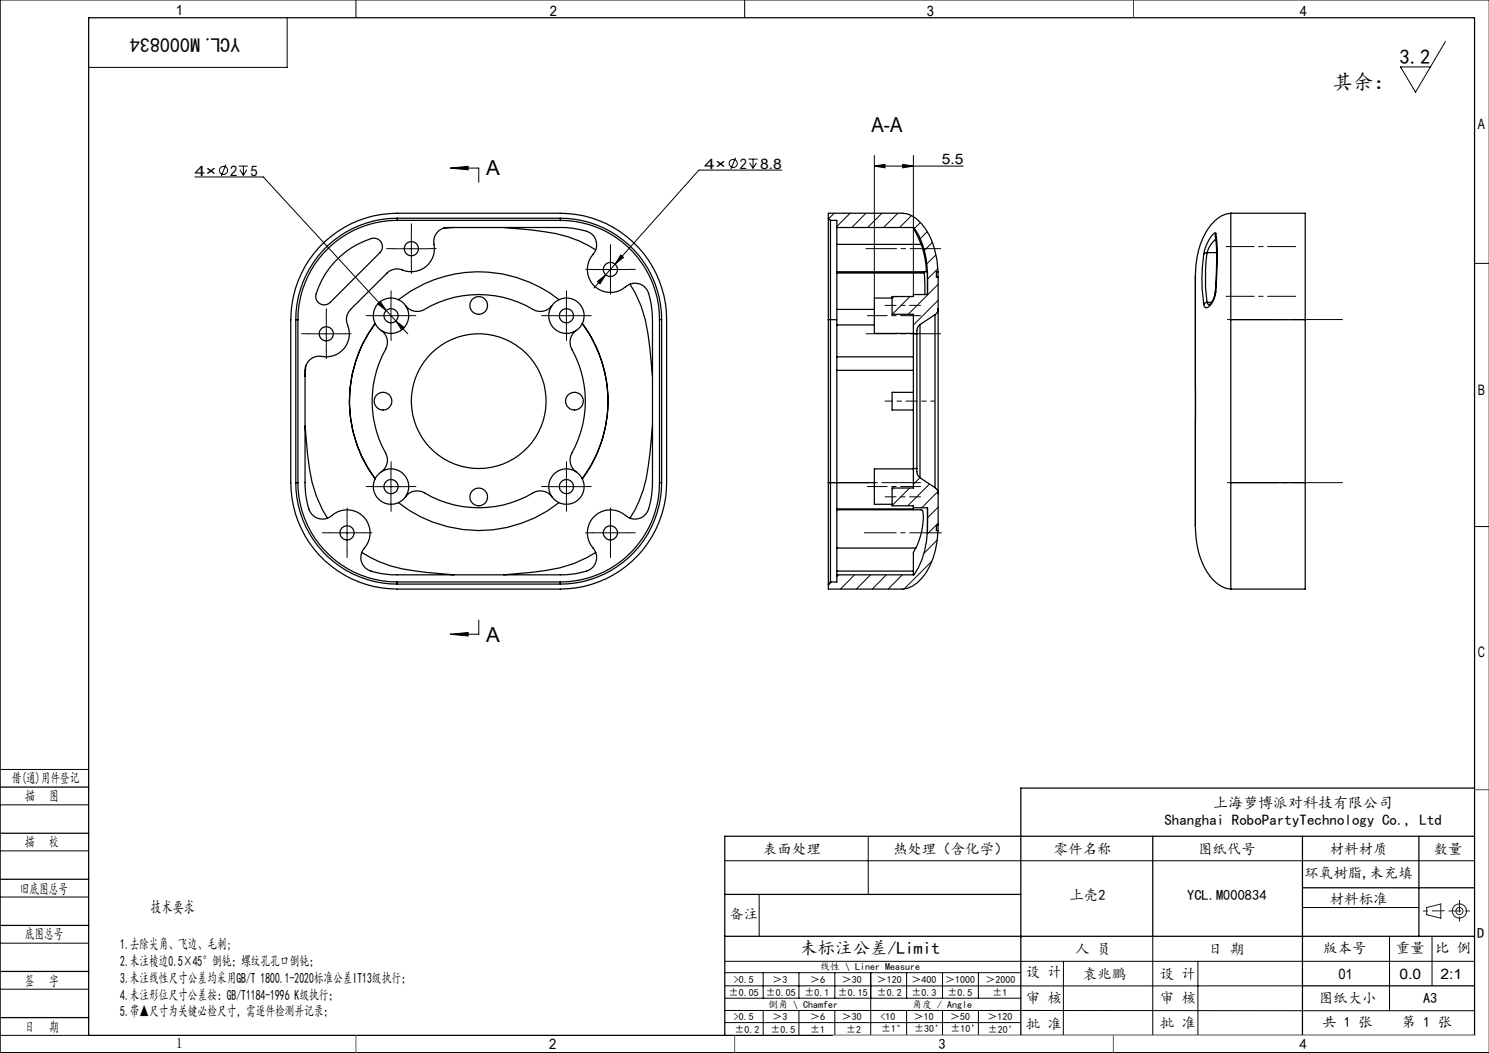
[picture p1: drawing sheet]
<svg xmlns="http://www.w3.org/2000/svg" width="420mm" height="297mm" viewBox="0 0 420 297" stroke-linecap="round" stroke-linejoin="round" font-family="sans-serif">
<g fill="none" stroke="#000" stroke-width=".28">
<path d="M100.4 0v5M210 0v5M420 0h-419.9v297h419.9M81 5v14h-56M407.7 11.7l-8.4 14.3-4.3-7.1h8.5M55 49.9h19.3l34.6 37.7M63.7 46.4l-1.3 3.3M67.3 46.8h2.6M67.7 47.9l1 1.6M68.7 46.8v2.7M69.6 47.9l-.9 1.6M127 47.4h8v4"/>
<path d="M127 47.4l5-.5v1zM207.5 44.5l-1.3 3.2M211.1 44.9h2.6M211.4 45.9l1 1.6M212.4 44.9v2.6M213.4 45.9l-1 1.6M220.5 48h-23.4l-23.6 26.5M246.6 46.8l3-.4v.9zM246.6 46.8h25.1M246.6 43.8v40.3M254.6 46.4l3 .4-3 .5zM257.6 43.8v39.3"/>
<path d="M111 70.2h10M116 65.2v9.9M167.2 76h10M168.5 79.4l2.4-1.9-1.7 2.6zM170.9 77.5l-3.4 3.7M172.2 71v10M173.5 74.5l-2.6 3M175.1 71.9l.8 .7-2.4 1.9zM235.3 60.1l-1.5 1.6M239.8 60.1l-3.8 3.8M244.3 60.1l-4 4.1M248.7 60.1l-3.9 4.1"/>
<path d="M253.3 60.1l-4.1 4.1M257 60.9l-3.2 3.3M259.6 62.8l-1.6 1.6M261.5 65.4l-2 1.9M263 68.4l-2.3 2.3M264 71.9l-2.6 2.6M264.5 75.8l-2.9 2.9M415.9 74.3h4.1M87 94.2h10M92 89.1v10.1M105.3 89h10M106.5 85.7l.8-.6 1.6 2.5z"/>
<path d="M108.9 87.6l6.1 6.6M110.3 84.1v9.9M111.7 90.5l2.4 1.9-.8 .7zM154.8 89h10M159.8 84.1v9.9M252.2 83.6l-.6 .6M256.7 83.6l-5 5M264.6 80.2l-8.4 8.4M264.6 84.7l-7 7M105.3 137.3h10M110.3 132.3v9.9M154.8 137.3h10"/>
<path d="M159.8 132.3v9.9M252.1 137.7l-.5 .4M256.6 137.7l-5 4.9M259.5 134.7l-1.9 1.9M262.2 136.5l-6.2 6.2M264.5 138.6l-4.5 4.6M92.9 150.3h10M97.9 145.3v10M167.2 150.3h10M172.2 145.3v10M262.9 158.3l-7.9 7.8M264.4 152.3l-3.8 3.8"/>
<path d="M264.6 143l-3 3M264.6 147.6l-3.1 3M415.9 148.5h4.1M127 178.9l5-.5v1zM135 174.9v4h-8M234.6 164.1l-1 1M236.6 162.1l-.6 .6M241.1 162.1l-4 4.1M245.5 162.1l-4 4.1M250 162.1l-4 4.1M254.5 162.1l-4 4.1M0 217h25"/>
<path d="M0 227h25M0 240h25M244.9 236v16.3M0 253h25M204.4 242.8h211.5M214.1 252.4v11.8M367.4 256h32.8M0 266h25M0 279h25M204.4 271.1h211.5M204.4 278.1h163M204.4 274.4h83.5"/>
<path d="M215.3 274.4v7.1M225.4 274.4v7.1M235.5 274.4v7.1M245.6 274.4v17.6M255.7 274.4v7.1M265.9 274.4v7.1M276 274.4v7.1M300 271.1l-.1 21M325.2 264.1v27.9M337.9 271.1v20.9M391.9 264.1v21M403.9 264.1v14"/>
<path d="M0 292h25M204.4 285l211.5 .1M204.4 288.4h83.5M204.5 281.5h83.5M215.3 285v7M225.4 285v7M235.5 285v7M255.7 285v7M265.9 285v7M276 285v7M287.9 292h128"/>
<circle cx="63.1" cy="48.1" r="1.15"/>
<circle cx="206.8" cy="46.1" r="1.15"/>
</g>
<g fill="none" stroke="#191924" stroke-width=".28">
<path d="M402.4 256l4-1v4l-4-1z"/>
<circle cx="411.7" cy="257" r="1"/>
<circle cx="411.7" cy="257" r="2"/>
</g>
<path d="M263.6 113.1h-6" fill="none" stroke="#000" stroke-width=".28" stroke-dasharray="30.5 1.3 1.3 1.3" stroke-dashoffset="29.4"/>
<path d="M249.6 86.1h10M249.6 140.1h10" fill="none" stroke="#000" stroke-width=".28" stroke-dasharray="30.5 1.3 1.3 1.3" stroke-dashoffset="27.4"/>
<path d="M265.3 70.1h-21.1" fill="none" stroke="#000" stroke-width=".28" stroke-dasharray="30.5 1.3 1.3 1.3" stroke-dashoffset="21.8"/>
<path d="M259.6 136.1h-25.6" fill="none" stroke="#000" stroke-width=".28" stroke-dasharray="30.5 1.3 1.3 1.3" stroke-dashoffset="19.6"/>
<path d="M265.6 150.3h-21.8" fill="none" stroke="#000" stroke-width=".28" stroke-dasharray="30.5 1.3 1.3 1.3" stroke-dashoffset="21.5"/>
<path d="M265.3 94.1h-21" fill="none" stroke="#000" stroke-width=".28" stroke-dasharray="30.5 1.3 1.3 1.3" stroke-dashoffset="21.9"/>
<path d="M259.6 89h-15M259.6 137.2h-15" fill="none" stroke="#000" stroke-width=".28" stroke-dasharray="30.5 1.3 1.3 1.3" stroke-dashoffset="24.9"/>
<path d="M249.6 113.1h8" fill="none" stroke="#000" stroke-width=".28" stroke-dasharray="30.5 1.3 1.3 1.3" stroke-dashoffset="28.4"/>
<g fill="none" stroke="#000" stroke-width=".28" stroke-dasharray="30.5 1.3 1.3 1.3">
<path d="M111.1 70.1h-2M116.1 65.1v-2M116.1 75.1v2M121.1 70.1h2M167.2 76h-2M172.2 71v-2M177.2 76h2M87.1 94.1h-2M92.1 89.1v-2M92.1 99.1v2M97.1 94.1h2M105.3 89h-2"/>
<path d="M110.3 84v-2M110.3 94v2M115.3 89h2M154.8 89h-2M159.8 84v-2M159.8 94v2M164.8 89h2M172.2 81v2M105.3 137.2h-2M110.3 132.2v-2M115.3 137.2h2M154.8 137.2h-2"/>
<path d="M159.8 132.2v-2M164.8 137.2h2M92.9 150.3h-2M97.9 145.3v-2M97.9 155.3v2M102.9 150.3h2M110.3 142.2v2M159.8 142.2v2M167.2 150.3h-2M172.2 145.3v-2M172.2 155.3v2M177.2 150.3h2"/>
</g>
<path d="M345.8 69.6h19.7M345.8 83.6h19.7" fill="none" stroke="#000" stroke-width=".28" stroke-dasharray="30.5 1.3 1.3 1.3" stroke-dashoffset="22.6"/>
<path d="M378.7 90.1h-32.5M378.7 136.1h-32.5" fill="none" stroke="#000" stroke-width=".28" stroke-dasharray="30.5 1.3 1.3 1.3" stroke-dashoffset="16.2"/>
<g fill="none" stroke="#000" stroke-width=".35">
<path d="M25 5h390.9v287h-390.9zM90 69.7a30 30 0 0 1 22-9.6h46a30 30 0 0 1 30 30.1v45.9a30 30 0 0 1-30 30.1h-46a30 30 0 0 1-30-30.1v-45.9a30.1 30.1 0 0 1 8-20.5zM94.3 73.9a22.8 22.8 0 0 1 11.1-6.7 2.4 2.4 0 0 1 2.3 1.4 2.4 2.4 0 0 1-.5 2.7l-14.1 14a2.38 2.38 0 0 1-2.9 .3 2.38 2.38 0 0 1-1-2.7 23.6 23.6 0 0 1 5.1-9zM112 61.6a28.6 28.6 0 0 0-28.6 28.6M112 62.2a28 28 0 0 0-28 28M112 61.6v.6M112 61.6h46M112 62.2h46M128 64.2l-2.9 .1M142.1 64.2a87.9 87.9 0 0 1 17.9 2.5l3.2 1.2 4.8 2.6M158 61.6a28.6 28.6 0 0 1 28.6 28.6M158 62.2a28 28 0 0 1 28 28"/>
<path d="M158 61.6v.6M233.6 61.6v-1.5h21a8.3 8.3 0 0 1 6.5 4.5 22.3 22.3 0 0 1 3.5 12.1M233.6 61.6v28.6M233.6 61.6l.6 .6M234.2 62.2v101.9M234.2 62.2h1.8v2M236 64.2h21.8a23.5 23.5 0 0 1 3.8 12.5M236 64.2v4.7M236 68.9v7.8M236 76.7v10.6M236 68.9h23.8M236 77h24.7"/>
<path d="M257.6 64.2l2.2 4.7M259.8 68.9a20.6 20.6 0 0 1 1.4 7.8h-25.2M260.7 76.7v.3M260.7 77l.2 6.1M261.6 76.7v6.4M261.6 76.7h.1M264.6 76.7v1.4M264.6 76.7h-.5v1.4h.5M264.6 78.1v9M337.1 78.1v70.1M339.5 71.7a47.4 47.4 0 0 0 0 14.1M340.5 71.3a53 53 0 0 0 0 14"/>
<path d="M340.5 71.3l-.7 .1-.3 .3M340.5 71.3h2.6M342.9 65.8l-.1 .2a73.4 73.4 0 0 1 0 16.5M342.9 65.8l-.1-.2a9.2 9.2 0 0 0-3.3 6.1M342.9 65.8a81.7 81.7 0 0 1 0 16.5M342.9 67.5l-1.5 1.7-.9 2.1M347.2 60.1a9.5 9.5 0 0 0-7.2 5.7 23.5 23.5 0 0 0-2.8 10.9v67.5a40.6 40.6 0 0 0 1.4 13.2 12.9 12.9 0 0 0 7.2 8.5l1.4 .3M347.2 60.1v30.1M347.2 60.1h21v30.1M83.4 90.2h.6M83.4 90.2v45.9M84 90.2v45.9"/>
<path d="M98.9 87.3l10.3-10.3a4.3 4.3 0 0 1 5.3-.5 6.7 6.7 0 0 0 7.8-8.5 4 4 0 0 1 4-3.8h31.7a22.5 22.5 0 0 1 8.2 1.3 4 4 0 0 1 1.1 6.2 6.6 6.6 0 0 0 .6 9.2 6.6 6.6 0 0 0 9.2-.5 4.1 4.1 0 0 1 6.1 3.2l.6 2.8 .2 3.8v45.9a24.4 24.4 0 0 1-1.3 8.2 4 4 0 0 1-6.2 1.1 6.6 6.6 0 0 0-9.2 .6 6.6 6.6 0 0 0 .5 9.3 4.1 4.1 0 0 1-3.3 6l-2.7 .6-2.8 .2h-47a18.4 18.4 0 0 1-8.8-1.8 4.2 4.2 0 0 1 .2-6.5 6.6 6.6 0 0 0-1.6-8.7 6.6 6.6 0 0 0-8.8 .8 4.1 4.1 0 0 1-6.1-3.2l-.6-2.8-.3-2.8v-32.6a4 4 0 0 1 4.8-4 6.6 6.6 0 0 0 6.5-2.5 6.6 6.6 0 0 0 .6-6.9l-.1-1.8 .4-1.1zM105.8 91.3a36.6 36.6 0 0 0 0 43.7 36.7 36.7 0 0 1 0-43.7zM107.5 93.2a4 4 0 0 1 1.3 5.3 30.3 30.3 0 0 0 .3 30 4 4 0 0 1-1.6 4.6M112.4 84.5a36.5 36.5 0 0 1 45.3 0M114.4 86.2a4.1 4.1 0 0 0 5.3 1.1 30.2 30.2 0 0 1 31.4 .3 4 4 0 0 0 4.6-1.4M162.6 93.2a4 4 0 0 0-1.3 5.3 30.4 30.4 0 0 1-.3 30 4.1 4.1 0 0 0 1.6 4.6M164.3 91.3a36.6 36.6 0 0 1 0 43.7 36.6 36.6 0 0 0 0-43.7zM177.7 80.1a32.9 32.9 0 0 1 5.1 14.1l1.2 11.9M186 90.2v45.9M186 90.2h.6M186.6 90.2v45.9M233.6 90.2h2.4"/>
<path d="M233.6 90.2v45.9M236 87.3v4.3M236 91.6v9M236 87.3h10.6M236 91.6h10.6M251.6 84.1h-5v9.9h11M257.6 94.2v37.9M257.6 94.2h1M258.6 94.2v37.9M259.5 91.5a2.17 2.17 0 0 0-.9 1.7v1M259.5 91.5v43.3M261.6 83.1h-4v.5h-6v5h6v5.6"/>
<path d="M263.7 88.8v48.7M263.7 88.8l-4.2 2.7M264.6 87.1a1.93 1.93 0 0 1-.9 1.7M264.6 87.1v52.1M340.5 85.3l-1 .5M340.5 85.3l.1 .4 .6 .3M340.5 85.3h1.2M342.8 82.5a5.2 5.2 0 0 1-1.7 3.5M342.9 82.3a6.3 6.3 0 0 1-2.3 4.4l-.5 .1-.4-.4-.2-.6M342.9 82.3l-.1 .2M347.2 90.2h21M347.2 90.2v45.9"/>
<path d="M368.2 90.2v45.9M86.3 103.2l-.3 2.9M236 100.6v3.9M236 104.5v39M236 100.6h21.6M236 104.5h21.6M257.6 110.7h-6v4.9h6M83.4 136.1a28.6 28.6 0 0 0 28.6 28.6M83.4 136.1h.6M84 136.1a28 28 0 0 0 28 28M86 120.2a70.4 70.4 0 0 0 3.3 19.8l1.6 3.8 1.5 2.4M184 120.2a90.6 90.6 0 0 1-2.5 17.9l-2.4 5.7-1.4 2.4"/>
<path d="M186 136.1a28 28 0 0 1-28 28M186 136.1h.6M186.6 136.1a28.6 28.6 0 0 1-28.6 28.6M233.6 136.1v28.6M233.6 136.1h13M257.6 132.3h-11v9.9h5M257.6 132.1v5.6h-6v5h6v.5h4M257.6 132.1h1M258.6 132.1v1a2.17 2.17 0 0 0 .9 1.7M259.5 134.8l4.2 2.7M263.7 137.5a1.93 1.93 0 0 1 .9 1.7M264.6 139.2v9"/>
<path d="M347.2 136.1v30.1M347.2 136.1h21M368.2 136.1v30.1h-21M102 155.8a33.8 33.8 0 0 0 14.9 5.2l11.1 1.1M112.4 141.8a36.5 36.5 0 0 0 45.3 0M114.4 140.2a4 4 0 0 1 5.3-1.2 30.2 30.2 0 0 0 31.4-.3 4 4 0 0 1 4.6 1.5M168 155.8a32.9 32.9 0 0 1-14 5.1l-11.9 1.2M236 154.6v6.5M236 143.8v10.8M236 143.8h23.9M236 143.5v.3M236 154.6h22.3"/>
<path d="M236 143.5h21.6M257.6 143.3v.5M258.3 154.6l-.7 1.2v6.3M259.9 143.8a2.77 2.77 0 0 1 .5 2.9 20.6 20.6 0 0 1-2.1 7.9M261.6 149.6a23.3 23.3 0 0 1-3.8 12.5h-21.8M261.6 149.6h.1M261.6 143.2v6.4M264.6 149.6a20.6 20.6 0 0 1-5.8 14.8l-1.4 .9-1.5 .6-1.3 .3h-21v-1.5M264.6 148.2v1.4M264.6 148.2h-.5v1.4h.5M112 164.1v.6M112 164.7h46"/>
<path d="M112 164.1h46M158 164.1v.6M234.2 164.1l-.6 .6M236 161.1v1M236 162.1v2h-1.8M236 161.1h21.6M0 222h25M0 235h25M325.2 235.9v28.2M367.4 235.9v56.1M400.2 235.9v28.3M415.9 235.9h-211.5v56.1"/>
<path d="M415.9 222.3h-128v69.7M0 248h25M204.4 252.3h83.5M367.4 250.4h48.5M0 261h25M0 274h25M204.4 264.1h211.5M367.4 278.1h48.5M0 287h25"/>
<circle cx="116" cy="70.1" r="2"/>
<circle cx="172.2" cy="76" r="1.99"/>
<circle cx="92" cy="94.2" r="2.01"/>
<circle cx="110.3" cy="89" r="5"/>
<circle cx="110.3" cy="89.1" r="2"/>
<circle cx="135" cy="86.1" r="2.5"/>
<circle cx="159.8" cy="89.1" r="5"/>
<circle cx="159.8" cy="89" r="2.01"/>
<circle cx="108" cy="113.1" r="2.49"/>
<circle cx="135" cy="113.1" r="19"/>
<circle cx="162" cy="113.1" r="2.5"/>
<circle cx="110.3" cy="137.2" r="5"/>
<circle cx="110.3" cy="137.2" r="1.99"/>
<circle cx="159.8" cy="137.3" r="5"/>
<circle cx="159.8" cy="137.2" r="2"/>
<circle cx="97.9" cy="150.3" r="2.01"/>
<circle cx="135" cy="140.2" r="2.5"/>
<circle cx="172.2" cy="150.3" r="2"/>
</g>
<path d="M407.4 256.9l-5.9 .1M408.7 256.9h6M411.7 253.9v6" fill="none" stroke="#191924" stroke-width=".28" stroke-dasharray="6.3 1.3 1.3 1.3" stroke-dashoffset="3"/>
<path d="M235 292h180.9" fill="none" stroke="#c0c0c0" stroke-width=".28"/>
<path d="M319.7 0v5M415.9 222.7h4.1M100.4 292v5M207.2 292v5M314 292v5" fill="none" stroke="#00f" stroke-width=".28"/>
<path d="M406.4 255h.1" fill="none" stroke="#0ff" stroke-width=".28"/>
<g fill="#000">
<path d="M127 47.4l5-.5v1zM127 178.9l5-.5v1z"/>
<path d="M168.5 79.4l.7 .7 1.7-2.6zM175.1 71.9l-1.6 2.6 2.4-1.9zM111.7 90.5l1.6 2.6 .8-.7zM106.5 85.7l2.4 1.9-1.6-2.5zM246.6 46.8l3-.4v.9zM254.6 46.4l3 .4-3 .5z"/>
<path d="M347 60.1a.17 .17 0 0 1 .3 0 .17 .17 0 0 1-.3 0zM347 166.2a.17 .17 0 0 1 .3 0 .17 .17 0 0 1-.3 0z"/>
</g>
<g font-size="5.8">
<text x="394.8" y="18">3.2</text>
<text x="375.9" y="25.2">其余：</text>
<text x="245.8" y="37.1">A-A</text>
<text x="137.1" y="49.5">A</text>
<text x="137.1" y="181">A</text>
</g>
<text font-size="5.6" x="67.7" y="10.6" transform="rotate(-180 67.7 10.6)">YCL.M000834</text>
<text font-size="4.9" x="225.7" y="269">未标注公差/Limit</text>
<text font-size="4.7" x="42.5" y="257.5">技术要求</text>
<g font-size="4.2">
<text x="342.2" y="227.9">上海萝博派对科技有限公司</text>
<text x="328.5" y="232.8">Shanghai RoboPartyTechnology Co., Ltd</text>
</g>
<g font-size="4.1">
<text x="49.6" y="4.3">1</text>
<text x="155.1" y="4.6">2</text>
<text x="261.4" y="4.6">3</text>
<text x="366.6" y="4.6">4</text>
<text x="416.9" y="36.3">A</text>
<text x="198.7" y="47.5">4×</text>
<text x="208.7" y="47.5">2</text>
<text x="214.4" y="47.5">8.8</text>
<text x="265.6" y="46.3">5.5</text>
<text x="55" y="49.5">4×</text>
<text x="65" y="49.5">2</text>
<text x="70.7" y="49.5">5</text>
<text x="416.9" y="111.3">B</text>
<text x="416.9" y="185.3">C</text>
<text x="3.3" y="220.9">借(通)用件登记</text>
<text x="7.1" y="226">描</text>
<text x="13.9" y="226">图</text>
<text x="7" y="238.9">描</text>
<text x="13.8" y="238.9">校</text>
<text x="215.3" y="240.8">表面处理</text>
<text x="251.9" y="240.8">热处理（含化学）</text>
<text x="297.3" y="240.8">零件名称</text>
<text x="337.9" y="240.8">图纸代号</text>
<text x="375.1" y="240.8">材料材质</text>
<text x="404.4" y="240.8">数量</text>
<text x="368" y="247.7">环氧树脂,未充填</text>
<text x="5.6" y="252">旧底图总号</text>
<text x="301.7" y="253.7">上壳2</text>
<text x="334.9" y="253.7">YCL.M000834</text>
<text x="375.1" y="254.9">材料标准</text>
<text x="205.7" y="259.3">备注</text>
<text x="7" y="265">底图总号</text>
<text x="33.9" y="267.6">1.去除尖角、飞边、毛刺;</text>
<text x="303.3" y="269">人 员</text>
<text x="340.8" y="269">日 期</text>
<text x="373.2" y="268.7">版本号</text>
<text x="393.7" y="268.7">重量</text>
<text x="404.8" y="268.7">比 例</text>
<text x="416.7" y="264.6">D</text>
<text x="33.9" y="272.4">2.未注棱边0.5×45°倒钝；螺纹孔孔口倒钝；</text>
<text x="289.3" y="275.5">设 计</text>
<text x="7" y="278">签</text>
<text x="13.8" y="278">字</text>
<text x="33.9" y="277.2">3.未注线性尺寸公差均采用GB/T 1800.1-2020标准公差IT13级执行；</text>
<text x="33.9" y="281.9">4.未注形位尺寸公差按：GB/T1184-1996 K级执行；</text>
<text x="305.4" y="276">袁兆鹏</text>
<text x="327.2" y="276">设 计</text>
<text x="377.5" y="276">01</text>
<text x="394.8" y="276">0.0</text>
<text x="406.3" y="276">2:1</text>
<text x="33.9" y="286.7">5.带▲尺寸为关键必检尺寸，需逐件检测并记录；</text>
<text x="289.3" y="283">审 核</text>
<text x="327.2" y="282.9">审 核</text>
<text x="372" y="283">图纸大小</text>
<text x="401.4" y="283">A3</text>
<text x="7" y="291">日</text>
<text x="13.8" y="291">期</text>
<text x="289.3" y="290.1">批 准</text>
<text x="327.2" y="290">批 准</text>
<text x="373" y="289.8">共 1 张</text>
<text x="395.4" y="289.8">第 1 张</text>
<text x="49.6" y="295.6">1</text>
<text x="154.9" y="296">2</text>
<text x="264.7" y="296">3</text>
<text x="366.6" y="296">4</text>
</g>
<g font-size="2.8">
<text x="231.3" y="273.6">线性 \ Liner Measure</text>
<text x="205.6" y="280.8">±0.05</text>
<text x="207" y="277.2">&gt;0.5</text>
<text x="216" y="280.8">±0.05</text>
<text x="217.9" y="277.2">＞3</text>
<text x="227" y="280.8">±0.1</text>
<text x="228.5" y="277.2">＞6</text>
<text x="236.3" y="280.8">±0.15</text>
<text x="237.5" y="277.2">＞30</text>
<text x="247.4" y="277.2">＞120</text>
<text x="247.4" y="280.8">±0.2</text>
<text x="257.1" y="277.2">＞400</text>
<text x="257.1" y="280.8">±0.3</text>
<text x="266.6" y="277.2">＞1000</text>
<text x="267.3" y="280.8">±0.5</text>
<text x="278" y="277.2">＞2000</text>
<text x="279.9" y="280.8">±1</text>
<text x="207" y="287.8">&gt;0.5</text>
<text x="216.6" y="284.3">倒角 \ Chamfer</text>
<text x="217.9" y="287.8">＞3</text>
<text x="228.5" y="287.8">＞6</text>
<text x="237.5" y="287.8">＞30</text>
<text x="248.4" y="287.8">&lt;10</text>
<text x="257.3" y="284.3">角度 / Angle</text>
<text x="257.8" y="287.8">＞10</text>
<text x="268" y="287.8">＞50</text>
<text x="278.5" y="287.8">＞120</text>
<text x="207.1" y="291.3">±0.2</text>
<text x="217.3" y="291.3">±0.5</text>
<text x="228.5" y="291.3">±1</text>
<text x="238.7" y="291.3">±2</text>
<text x="248.6" y="291.1">±1°</text>
<text x="257.8" y="291.1">±30’</text>
<text x="268.1" y="291.1">±10’</text>
<text x="278.6" y="291.2">±20’</text>
</g>
</svg>
